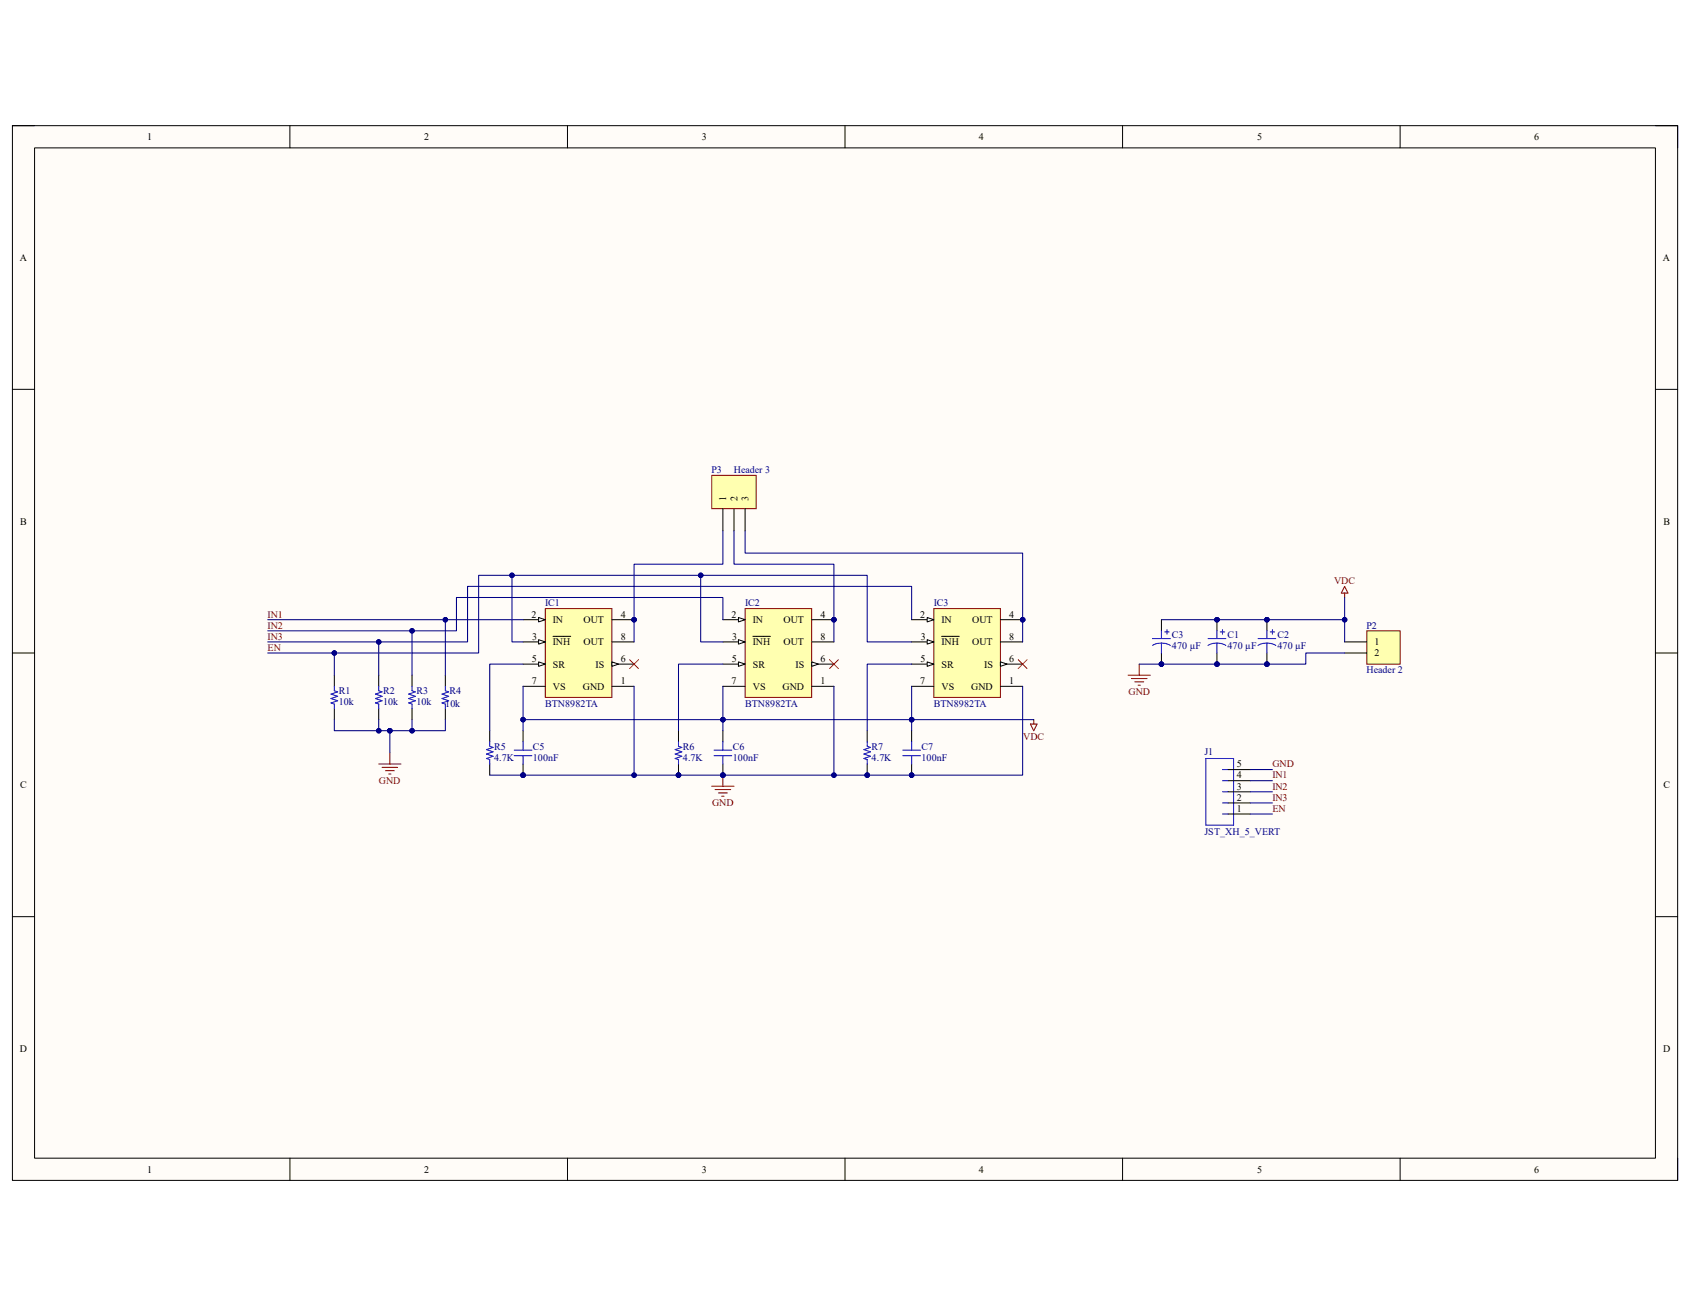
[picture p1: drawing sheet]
<svg xmlns="http://www.w3.org/2000/svg" width="279mm" height="216mm" viewBox="0 0 279 216" stroke-linecap="round" stroke-linejoin="round" font-family="sans-serif">
<path d="M2.1 20.8h275.3v174.3h-275.3z" fill-rule="evenodd" fill="#fffcf8"/>
<path d="M2.1 20.8h275.3v174.3h-275.3z" fill="none" stroke="#000" stroke-width=".17"/>
<path d="M5.7 24.4h268v167.1h-268z" fill-rule="evenodd" fill="#fffcf8"/>
<g fill="none" stroke="#000" stroke-width=".17">
<path d="M2 20.8h3.7M5.7 24.4h268v167.1h-268zM47.9 20.8v3.6M93.8 20.8v3.6M139.7 20.8v3.6M185.6 20.8v3.6M231.5 20.8v3.6M273.7 20.8h3.7v3.6M2 64.4h3.7M273.7 64.4h3.7M2 107.9h3.7M273.7 107.9h3.7"/>
<path d="M2 151.5h3.7M273.7 151.5h3.7M47.9 191.5v3.6M93.8 191.5v3.6M139.7 191.5v3.6M185.6 191.5v3.6M231.5 191.5v3.6M277.4 191.5v3.6"/>
</g>
<path d="M226 104.3h5.5v5.5h-5.5z" fill-rule="evenodd" fill="#ffffb0"/>
<path d="M186.5 111.6h3.7M187.1 112.2h2.5M187.6 112.7h1.5M188.2 113.3h.3M188.3 109.8v1.8M226 104.3h5.5v5.5h-5.5zM62.6 126.3h3.7M63.2 126.9h2.5M63.7 127.4h1.5M64.3 128h.3M64.5 124.5v1.8" fill="none" stroke="#800000" stroke-width=".17"/>
<path d="M222.3 106.1h3.7M222.3 107.9h3.7" fill="none" stroke="#000" stroke-width=".17"/>
<path d="M104.1 109.1l1.5 1.4M105.6 109.1l-1.5 1.4M137.1 109.1l1.5 1.4M138.6 109.1l-1.5 1.4M168.3 109.1l1.5 1.4M169.8 109.1l-1.5 1.4" fill="none" stroke="#f00" stroke-width=".17"/>
<circle cx="104.8" cy="102.4" r=".37" fill="#000080"/>
<circle cx="104.8" cy="102.4" r=".37" fill="none" stroke="#000080" stroke-width=".17"/>
<path d="M90.1 100.6h11.1v14.7h-11.1z" fill-rule="evenodd" fill="#ffffb0"/>
<path d="M90.1 100.6h11.1v14.7h-11.1z" fill="none" stroke="#800000" stroke-width=".17"/>
<path d="M86.5 102.4h3.6M101.2 113.5h3.6" fill="none" stroke="#000" stroke-width=".17"/>
<path d="M89 102.1l1.1 .3-1.1 .4z" fill="#f8fcff"/>
<path d="M86.5 106.1h3.6M89 102.1l1.1 .3-1.1 .4z" fill="none" stroke="#000" stroke-width=".17"/>
<path d="M89 105.7l1.1 .4-1.1 .4z" fill="#f8fcff"/>
<path d="M89 105.7l1.1 .4-1.1 .4zM91.4 105.2h2.9M101.2 102.4h3.6" fill="none" stroke="#000" stroke-width=".17"/>
<circle cx="104.8" cy="102.4" r=".37" fill="#000080"/>
<circle cx="104.8" cy="102.4" r=".37" fill="none" stroke="#000080" stroke-width=".17"/>
<path d="M86.5 109.8h3.6" fill="none" stroke="#000" stroke-width=".17"/>
<path d="M89 109.4l1.1 .4-1.1 .4z" fill="#f8fcff"/>
<path d="M89 109.4l1.1 .4-1.1 .4zM101.2 109.8h3.6" fill="none" stroke="#000" stroke-width=".17"/>
<path d="M101.2 109.4l1.1 .4-1.1 .4z" fill="#f8fcff"/>
<path d="M86.5 113.5h3.6M101.2 109.4l1.1 .4-1.1 .4zM101.2 106.1h3.6" fill="none" stroke="#000" stroke-width=".17"/>
<circle cx="137.9" cy="102.4" r=".37" fill="#000080"/>
<circle cx="137.9" cy="102.4" r=".37" fill="none" stroke="#000080" stroke-width=".17"/>
<path d="M123.2 100.6h11v14.7h-11z" fill-rule="evenodd" fill="#ffffb0"/>
<path d="M123.2 100.6h11v14.7h-11z" fill="none" stroke="#800000" stroke-width=".17"/>
<path d="M119.5 102.4h3.7M134.2 113.5h3.7" fill="none" stroke="#000" stroke-width=".17"/>
<path d="M122.1 102.1l1.1 .3-1.1 .4z" fill="#f8fcff"/>
<path d="M119.5 106.1h3.7M122.1 102.1l1.1 .3-1.1 .4z" fill="none" stroke="#000" stroke-width=".17"/>
<path d="M122.1 105.7l1.1 .4-1.1 .4z" fill="#f8fcff"/>
<path d="M122.1 105.7l1.1 .4-1.1 .4zM124.5 105.2h2.9M134.2 102.4h3.7" fill="none" stroke="#000" stroke-width=".17"/>
<circle cx="137.9" cy="102.4" r=".37" fill="#000080"/>
<circle cx="137.9" cy="102.4" r=".37" fill="none" stroke="#000080" stroke-width=".17"/>
<path d="M119.5 109.8h3.7" fill="none" stroke="#000" stroke-width=".17"/>
<path d="M122.1 109.4l1.1 .4-1.1 .4z" fill="#f8fcff"/>
<path d="M122.1 109.4l1.1 .4-1.1 .4zM134.2 109.8h3.7" fill="none" stroke="#000" stroke-width=".17"/>
<path d="M134.2 109.4l1.1 .4-1.1 .4z" fill="#f8fcff"/>
<path d="M119.5 113.5h3.7M134.2 109.4l1.1 .4-1.1 .4zM134.2 106.1h3.7" fill="none" stroke="#000" stroke-width=".17"/>
<circle cx="169.1" cy="102.4" r=".37" fill="#000080"/>
<circle cx="169.1" cy="102.4" r=".37" fill="none" stroke="#000080" stroke-width=".17"/>
<path d="M154.4 100.6h11v14.7h-11z" fill-rule="evenodd" fill="#ffffb0"/>
<path d="M154.4 100.6h11v14.7h-11z" fill="none" stroke="#800000" stroke-width=".17"/>
<path d="M150.7 102.4h3.7M165.4 113.5h3.7" fill="none" stroke="#000" stroke-width=".17"/>
<path d="M153.3 102.1l1.1 .3-1.1 .4z" fill="#f8fcff"/>
<path d="M150.7 106.1h3.7M153.3 102.1l1.1 .3-1.1 .4z" fill="none" stroke="#000" stroke-width=".17"/>
<path d="M153.3 105.7l1.1 .4-1.1 .4z" fill="#f8fcff"/>
<path d="M153.3 105.7l1.1 .4-1.1 .4zM155.7 105.2h2.9M165.4 102.4h3.7" fill="none" stroke="#000" stroke-width=".17"/>
<circle cx="169.1" cy="102.4" r=".37" fill="#000080"/>
<circle cx="169.1" cy="102.4" r=".37" fill="none" stroke="#000080" stroke-width=".17"/>
<path d="M150.7 109.8h3.7" fill="none" stroke="#000" stroke-width=".17"/>
<path d="M153.3 109.4l1.1 .4-1.1 .4z" fill="#f8fcff"/>
<path d="M153.3 109.4l1.1 .4-1.1 .4zM165.4 109.8h3.7" fill="none" stroke="#000" stroke-width=".17"/>
<path d="M165.4 109.4l1.1 .4-1.1 .4z" fill="#f8fcff"/>
<path d="M150.7 113.5h3.7M165.4 109.4l1.1 .4-1.1 .4zM165.4 106.1h3.7" fill="none" stroke="#000" stroke-width=".17"/>
<path d="M117.7 78.6h7.3v5.5h-7.3z" fill-rule="evenodd" fill="#ffffb0"/>
<path d="M117.7 78.6h7.3v5.5h-7.3z" fill="none" stroke="#800000" stroke-width=".17"/>
<path d="M119.5 84.1v3.7M121.3 84.1v3.7M123.2 84.1v3.7" fill="none" stroke="#000" stroke-width=".17"/>
<circle cx="143.4" cy="128.1" r=".37" fill="#000080"/>
<circle cx="143.4" cy="128.1" r=".37" fill="none" stroke="#000080" stroke-width=".17"/>
<path d="M143.4 120.8v1.8M143.4 126.3v1.8" fill="none" stroke="#000" stroke-width=".17"/>
<circle cx="143.4" cy="128.1" r=".37" fill="#000080"/>
<circle cx="143.4" cy="128.1" r=".37" fill="none" stroke="#000080" stroke-width=".17"/>
<path d="M143.4 122.6v.8l.5 .2-1.1 .3 1.1 .4-1.1 .4 1.1 .3-1.1 .4 .6 .2v.7" fill="none" stroke="#00f" stroke-width=".17"/>
<circle cx="112.2" cy="128.1" r=".37" fill="#000080"/>
<circle cx="112.2" cy="128.1" r=".37" fill="none" stroke="#000080" stroke-width=".17"/>
<path d="M112.2 120.8v1.8M112.2 126.3v1.8" fill="none" stroke="#000" stroke-width=".17"/>
<circle cx="112.2" cy="128.1" r=".37" fill="#000080"/>
<circle cx="112.2" cy="128.1" r=".37" fill="none" stroke="#000080" stroke-width=".17"/>
<path d="M55.3 113.5v.7l.5 .2-1.1 .3 1.1 .4-1.1 .4 1.1 .3-1.1 .4 .6 .2v.7M62.6 113.5v.7l.6 .2-1.1 .3 1.1 .4-1.1 .4 1.1 .3-1.1 .4 .5 .2v.7M68.1 113.5v.7l.6 .2-1.1 .3 1.1 .4-1.1 .4 1.1 .3-1.1 .4 .5 .2v.7M73.6 113.5v.7l.6 .2-1.1 .3 1.1 .4-1.1 .4 1.1 .3-1.1 .4 .5 .2v.7M81 122.6v.8l.5 .2-1.1 .3 1.1 .4-1.1 .4 1.1 .3-1.1 .4 .6 .2v.7M112.2 122.6v.8l.5 .2-1.1 .3 1.1 .4-1.1 .4 1.1 .3-1.1 .4 .6 .2v.7" fill="none" stroke="#00f" stroke-width=".17"/>
<path d="M55.3 111.6v1.9M55.3 117.1v1.9M62.6 111.6v1.9M62.6 117.1v1.9M68.1 111.6v1.9M68.1 117.1v1.9M73.6 111.6v1.9M73.6 117.1v1.9M81 120.8v1.8M81 126.3v1.8" fill="none" stroke="#000" stroke-width=".17"/>
<path d="M222.3 96.9l.6 1.1h-1.1zM222.3 98v.8M170.4 119.7h1.1l-.6 1.1zM170.9 119v.7" fill="none" stroke="#800000" stroke-width=".17"/>
<circle cx="86.5" cy="128.1" r=".37" fill="#000080"/>
<circle cx="86.5" cy="128.1" r=".37" fill="none" stroke="#000080" stroke-width=".17"/>
<path d="M86.5 126.3v1.8" fill="none" stroke="#000" stroke-width=".17"/>
<circle cx="86.5" cy="128.1" r=".37" fill="#000080"/>
<circle cx="86.5" cy="128.1" r=".37" fill="none" stroke="#000080" stroke-width=".17"/>
<path d="M86.5 120.8v1.8" fill="none" stroke="#000" stroke-width=".17"/>
<path d="M85 124h2.9M85 124.9h2.9M86.5 122.6v1.4M86.5 124.9v1.4" fill="none" stroke="#00f" stroke-width=".17"/>
<circle cx="119.5" cy="128.1" r=".37" fill="#000080"/>
<circle cx="119.5" cy="128.1" r=".37" fill="none" stroke="#000080" stroke-width=".17"/>
<path d="M119.5 126.3v1.8" fill="none" stroke="#000" stroke-width=".17"/>
<circle cx="119.5" cy="128.1" r=".37" fill="#000080"/>
<circle cx="119.5" cy="128.1" r=".37" fill="none" stroke="#000080" stroke-width=".17"/>
<path d="M119.5 120.8v1.8" fill="none" stroke="#000" stroke-width=".17"/>
<path d="M118 124h3M118 124.9h3M119.5 122.6v1.4M119.5 124.9v1.4" fill="none" stroke="#00f" stroke-width=".17"/>
<circle cx="150.7" cy="128.1" r=".37" fill="#000080"/>
<circle cx="150.7" cy="128.1" r=".37" fill="none" stroke="#000080" stroke-width=".17"/>
<path d="M150.7 126.3v1.8" fill="none" stroke="#000" stroke-width=".17"/>
<circle cx="150.7" cy="128.1" r=".37" fill="#000080"/>
<circle cx="150.7" cy="128.1" r=".37" fill="none" stroke="#000080" stroke-width=".17"/>
<path d="M150.7 120.8v1.8" fill="none" stroke="#000" stroke-width=".17"/>
<path d="M149.2 124h3M149.2 124.9h3M150.7 122.6v1.4M150.7 124.9v1.4" fill="none" stroke="#00f" stroke-width=".17"/>
<path d="M117.7 130h3.6M118.2 130.5h2.6M118.8 131.1h1.4M119.3 131.6h.4M119.5 128.1v1.9" fill="none" stroke="#800000" stroke-width=".17"/>
<circle cx="119.5" cy="128.1" r=".37" fill="#000080"/>
<circle cx="119.5" cy="128.1" r=".37" fill="none" stroke="#000080" stroke-width=".17"/>
<circle cx="201.2" cy="109.8" r=".37" fill="#000080"/>
<circle cx="201.2" cy="109.8" r=".37" fill="none" stroke="#000080" stroke-width=".17"/>
<circle cx="201.2" cy="102.4" r=".37" fill="#000080"/>
<circle cx="201.2" cy="102.4" r=".37" fill="none" stroke="#000080" stroke-width=".17"/>
<path d="M201.2 107.9v1.9" fill="none" stroke="#000" stroke-width=".17"/>
<circle cx="201.2" cy="109.8" r=".37" fill="#000080"/>
<circle cx="201.2" cy="109.8" r=".37" fill="none" stroke="#000080" stroke-width=".17"/>
<path d="M201.2 102.4v1.9" fill="none" stroke="#000" stroke-width=".17"/>
<circle cx="201.2" cy="102.4" r=".37" fill="#000080"/>
<circle cx="201.2" cy="102.4" r=".37" fill="none" stroke="#000080" stroke-width=".17"/>
<path d="M199.7 106.7a2.89 2.89 0 0 1 3 0M199.7 105.6h3M201.2 104.3v1.3M201.2 106.3v1.6M201.7 104.5h.8M202.1 104.1v.7" fill="none" stroke="#00f" stroke-width=".17"/>
<circle cx="209.5" cy="109.8" r=".37" fill="#000080"/>
<circle cx="209.5" cy="109.8" r=".37" fill="none" stroke="#000080" stroke-width=".17"/>
<circle cx="209.5" cy="102.4" r=".37" fill="#000080"/>
<circle cx="209.5" cy="102.4" r=".37" fill="none" stroke="#000080" stroke-width=".17"/>
<path d="M209.5 107.9v1.9" fill="none" stroke="#000" stroke-width=".17"/>
<circle cx="209.5" cy="109.8" r=".37" fill="#000080"/>
<circle cx="209.5" cy="109.8" r=".37" fill="none" stroke="#000080" stroke-width=".17"/>
<path d="M209.5 102.4v1.9" fill="none" stroke="#000" stroke-width=".17"/>
<circle cx="209.5" cy="102.4" r=".37" fill="#000080"/>
<circle cx="209.5" cy="102.4" r=".37" fill="none" stroke="#000080" stroke-width=".17"/>
<path d="M208 106.7a2.88 2.88 0 0 1 2.9 0M208 105.6h2.9M209.5 104.3v1.3M209.5 106.3v1.6M210 104.5h.7M210.4 104.1v.7M199.4 125.4h4.5v11h-4.5zM202.1 130.9h.9M202.1 132.7h.9M202.1 134.6h.9M202.1 127.2h.9M202.1 129.1h.9" fill="none" stroke="#00f" stroke-width=".17"/>
<path d="M203 134.6h3.7M203 132.7h3.7M203 130.9h3.7M203 129.1h3.7M203 127.2h3.7" fill="none" stroke="#000" stroke-width=".17"/>
<circle cx="192" cy="109.8" r=".37" fill="#000080"/>
<circle cx="192" cy="109.8" r=".37" fill="none" stroke="#000080" stroke-width=".17"/>
<path d="M192 107.9v1.9" fill="none" stroke="#000" stroke-width=".17"/>
<circle cx="192" cy="109.8" r=".37" fill="#000080"/>
<g fill="none" stroke="#000080" stroke-width=".17">
<path d="M115.8 95.1v11h3.7M86.5 109.8h-5.5v11M150.7 109.8h-7.3v11"/>
<circle cx="192" cy="109.8" r=".37"/>
</g>
<path d="M192 102.4v1.9" fill="none" stroke="#000" stroke-width=".17"/>
<path d="M190.5 106.7a2.89 2.89 0 0 1 3 0M190.5 105.6h3M192 104.3v1.3M192 106.3v1.6M192.6 104.5h.7M192.9 104.1v.7" fill="none" stroke="#00f" stroke-width=".17"/>
<circle cx="115.8" cy="95.1" r=".37" fill="#000080"/>
<g fill="none" stroke="#000080" stroke-width=".17">
<path d="M84.6 95.1v11h1.9"/>
<circle cx="115.8" cy="95.1" r=".37"/>
</g>
<circle cx="84.6" cy="95.1" r=".37" fill="#000080"/>
<g fill="none" stroke="#000080" stroke-width=".17">
<path d="M119.5 87.8v5.5h-14.7v12.8"/>
<circle cx="84.6" cy="95.1" r=".37"/>
</g>
<circle cx="104.8" cy="102.4" r=".37" fill="#000080"/>
<g fill="none" stroke="#000080" stroke-width=".17">
<path d="M137.9 113.5v14.6"/>
<circle cx="104.8" cy="102.4" r=".37"/>
</g>
<circle cx="137.9" cy="128.1" r=".37" fill="#000080"/>
<g fill="none" stroke="#000080" stroke-width=".17">
<path d="M104.8 113.5v14.6"/>
<circle cx="137.9" cy="128.1" r=".37"/>
</g>
<circle cx="104.8" cy="128.1" r=".37" fill="#000080"/>
<g fill="none" stroke="#000080" stroke-width=".17">
<path d="M121.3 87.8v5.5h16.6v12.8"/>
<circle cx="104.8" cy="128.1" r=".37"/>
</g>
<circle cx="137.9" cy="102.4" r=".37" fill="#000080"/>
<g fill="none" stroke="#000080" stroke-width=".17">
<path d="M64.5 120.8v3.7"/>
<circle cx="137.9" cy="102.4" r=".37"/>
</g>
<circle cx="64.4" cy="120.8" r=".37" fill="#000080"/>
<g fill="none" stroke="#000080" stroke-width=".17">
<path d="M86.5 113.5v5.5h33v-5.5"/>
<circle cx="64.4" cy="120.8" r=".37"/>
</g>
<circle cx="86.5" cy="119" r=".37" fill="#000080"/>
<circle cx="86.5" cy="119" r=".37" fill="none" stroke="#000080" stroke-width=".17"/>
<circle cx="119.5" cy="119" r=".37" fill="#000080"/>
<g fill="none" stroke="#000080" stroke-width=".17">
<path d="M123.2 87.8v3.6h45.9v14.7"/>
<circle cx="119.5" cy="119" r=".37"/>
</g>
<circle cx="169.1" cy="102.4" r=".37" fill="#000080"/>
<g fill="none" stroke="#000080" stroke-width=".17">
<path d="M150.7 113.5v5.5"/>
<circle cx="169.1" cy="102.4" r=".37"/>
</g>
<circle cx="150.7" cy="119" r=".37" fill="#000080"/>
<g fill="none" stroke="#000080" stroke-width=".17">
<path d="M68.1 119v1.8M119.5 109.8h-7.3v11"/>
<circle cx="150.7" cy="119" r=".37"/>
</g>
<circle cx="68.1" cy="120.8" r=".37" fill="#000080"/>
<g fill="none" stroke="#000080" stroke-width=".17">
<path d="M119.5 119v1.8"/>
<circle cx="68.1" cy="120.8" r=".37"/>
</g>
<circle cx="119.5" cy="119" r=".37" fill="#000080"/>
<g fill="none" stroke="#000080" stroke-width=".17">
<path d="M150.7 119v1.8"/>
<circle cx="119.5" cy="119" r=".37"/>
</g>
<circle cx="150.7" cy="119" r=".37" fill="#000080"/>
<g fill="none" stroke="#000080" stroke-width=".17">
<path d="M86.5 119v1.8"/>
<circle cx="150.7" cy="119" r=".37"/>
</g>
<circle cx="86.5" cy="119" r=".37" fill="#000080"/>
<g fill="none" stroke="#000080" stroke-width=".17">
<path d="M81 128.1h5.5"/>
<circle cx="86.5" cy="119" r=".37"/>
</g>
<circle cx="86.5" cy="128.1" r=".37" fill="#000080"/>
<g fill="none" stroke="#000080" stroke-width=".17">
<path d="M68.1 104.3v7.3"/>
<circle cx="86.5" cy="128.1" r=".37"/>
</g>
<circle cx="68.1" cy="104.3" r=".37" fill="#000080"/>
<g fill="none" stroke="#000080" stroke-width=".17">
<path d="M73.6 102.4v9.2"/>
<circle cx="68.1" cy="104.3" r=".37"/>
</g>
<circle cx="73.6" cy="102.4" r=".37" fill="#000080"/>
<g fill="none" stroke="#000080" stroke-width=".17">
<path d="M55.3 107.9v3.7"/>
<circle cx="73.6" cy="102.4" r=".37"/>
</g>
<circle cx="55.3" cy="108" r=".37" fill="#000080"/>
<g fill="none" stroke="#000080" stroke-width=".17">
<path d="M62.6 119v1.8"/>
<circle cx="55.3" cy="108" r=".37"/>
</g>
<circle cx="62.6" cy="120.8" r=".37" fill="#000080"/>
<g fill="none" stroke="#000080" stroke-width=".17">
<path d="M62.6 106.1v5.5"/>
<circle cx="62.6" cy="120.8" r=".37"/>
</g>
<circle cx="62.6" cy="106.1" r=".37" fill="#000080"/>
<g fill="none" stroke="#000080" stroke-width=".17">
<path d="M222.3 107.9h-6.4v1.9h-27.6M206.7 127.2h3.7M206.7 129.1h3.7M206.7 130.9h3.7M206.7 132.7h3.7M206.7 134.6h3.7"/>
<circle cx="62.6" cy="106.1" r=".37"/>
</g>
<circle cx="192" cy="109.8" r=".37" fill="#000080"/>
<circle cx="192" cy="109.8" r=".37" fill="none" stroke="#000080" stroke-width=".17"/>
<circle cx="201.2" cy="109.8" r=".37" fill="#000080"/>
<circle cx="201.2" cy="109.8" r=".37" fill="none" stroke="#000080" stroke-width=".17"/>
<circle cx="209.5" cy="109.8" r=".37" fill="#000080"/>
<g fill="none" stroke="#000080" stroke-width=".17">
<path d="M192 102.4h30.3"/>
<circle cx="209.5" cy="109.8" r=".37"/>
</g>
<circle cx="222.3" cy="102.4" r=".37" fill="#000080"/>
<circle cx="222.3" cy="102.4" r=".37" fill="none" stroke="#000080" stroke-width=".17"/>
<circle cx="209.5" cy="102.4" r=".37" fill="#000080"/>
<circle cx="209.5" cy="102.4" r=".37" fill="none" stroke="#000080" stroke-width=".17"/>
<circle cx="201.2" cy="102.4" r=".37" fill="#000080"/>
<g fill="none" stroke="#000080" stroke-width=".17">
<path d="M150.7 106.1h-7.3v-11h-64.3v12.8h-34.8"/>
<circle cx="201.2" cy="102.4" r=".37"/>
</g>
<circle cx="55.3" cy="108" r=".37" fill="#000080"/>
<circle cx="55.3" cy="108" r=".37" fill="none" stroke="#000080" stroke-width=".17"/>
<circle cx="84.6" cy="95.1" r=".37" fill="#000080"/>
<circle cx="84.6" cy="95.1" r=".37" fill="none" stroke="#000080" stroke-width=".17"/>
<circle cx="115.8" cy="95.1" r=".37" fill="#000080"/>
<g fill="none" stroke="#000080" stroke-width=".17">
<path d="M150.7 102.4v-5.5h-73.4v9.2h-33"/>
<circle cx="115.8" cy="95.1" r=".37"/>
</g>
<circle cx="62.6" cy="106.1" r=".37" fill="#000080"/>
<g fill="none" stroke="#000080" stroke-width=".17">
<path d="M119.5 102.4v-3.6h-44v5.5h-31.2"/>
<circle cx="62.6" cy="106.1" r=".37"/>
</g>
<circle cx="68.1" cy="104.3" r=".37" fill="#000080"/>
<g fill="none" stroke="#000080" stroke-width=".17">
<path d="M44.3 102.4h42.2"/>
<circle cx="68.1" cy="104.3" r=".37"/>
</g>
<circle cx="73.6" cy="102.4" r=".37" fill="#000080"/>
<g fill="none" stroke="#000080" stroke-width=".17">
<path d="M55.3 119v1.8h9.2"/>
<circle cx="73.6" cy="102.4" r=".37"/>
</g>
<circle cx="62.6" cy="120.8" r=".37" fill="#000080"/>
<circle cx="62.6" cy="120.8" r=".37" fill="none" stroke="#000080" stroke-width=".17"/>
<circle cx="64.4" cy="120.8" r=".37" fill="#000080"/>
<g fill="none" stroke="#000080" stroke-width=".17">
<path d="M73.6 119v1.8h-9.1"/>
<circle cx="64.4" cy="120.8" r=".37"/>
</g>
<circle cx="64.4" cy="120.8" r=".37" fill="#000080"/>
<circle cx="64.4" cy="120.8" r=".37" fill="none" stroke="#000080" stroke-width=".17"/>
<circle cx="68.1" cy="120.8" r=".37" fill="#000080"/>
<g fill="none" stroke="#000080" stroke-width=".17">
<path d="M86.5 128.1h25.7"/>
<circle cx="68.1" cy="120.8" r=".37"/>
</g>
<circle cx="86.5" cy="128.1" r=".37" fill="#000080"/>
<circle cx="86.5" cy="128.1" r=".37" fill="none" stroke="#000080" stroke-width=".17"/>
<circle cx="104.8" cy="128.1" r=".37" fill="#000080"/>
<circle cx="104.8" cy="128.1" r=".37" fill="none" stroke="#000080" stroke-width=".17"/>
<circle cx="112.2" cy="128.1" r=".37" fill="#000080"/>
<g fill="none" stroke="#000080" stroke-width=".17">
<path d="M169.1 113.5v14.6h-56.9"/>
<circle cx="112.2" cy="128.1" r=".37"/>
</g>
<circle cx="112.2" cy="128.1" r=".37" fill="#000080"/>
<circle cx="112.2" cy="128.1" r=".37" fill="none" stroke="#000080" stroke-width=".17"/>
<circle cx="119.5" cy="128.1" r=".37" fill="#000080"/>
<circle cx="119.5" cy="128.1" r=".37" fill="none" stroke="#000080" stroke-width=".17"/>
<circle cx="137.9" cy="128.1" r=".37" fill="#000080"/>
<circle cx="137.9" cy="128.1" r=".37" fill="none" stroke="#000080" stroke-width=".17"/>
<circle cx="143.4" cy="128.1" r=".37" fill="#000080"/>
<circle cx="143.4" cy="128.1" r=".37" fill="none" stroke="#000080" stroke-width=".17"/>
<circle cx="150.7" cy="128.1" r=".37" fill="#000080"/>
<g fill="none" stroke="#000080" stroke-width=".17">
<path d="M119.5 119h51.4"/>
<circle cx="150.7" cy="128.1" r=".37"/>
</g>
<circle cx="119.5" cy="119" r=".37" fill="#000080"/>
<circle cx="119.5" cy="119" r=".37" fill="none" stroke="#000080" stroke-width=".17"/>
<circle cx="150.7" cy="119" r=".37" fill="#000080"/>
<g fill="none" stroke="#000080" stroke-width=".17">
<path d="M222.3 98.8v7.3"/>
<circle cx="150.7" cy="119" r=".37"/>
</g>
<circle cx="222.3" cy="102.4" r=".37" fill="#000080"/>
<circle cx="222.3" cy="102.4" r=".37" fill="none" stroke="#000080" stroke-width=".17"/>
<g font-size="1.7">
<text x="24.3" y="23.2">1</text>
<text x="70.1" y="23.2">2</text>
<text x="116" y="23.2">3</text>
<text x="161.8" y="23.2">4</text>
<text x="207.8" y="23.2">5</text>
<text x="253.6" y="23.2">6</text>
<text x="3.3" y="43.1">A</text>
<text x="274.9" y="43.1">A</text>
<text x="120.1" y="82.8" transform="rotate(-90 120.1 82.8)">1</text>
<text x="121.9" y="82.8" transform="rotate(-90 121.9 82.8)">2</text>
<text x="123.7" y="82.8" transform="rotate(-90 123.7 82.8)">3</text>
<text x="3.3" y="86.7">B</text>
<text x="275" y="86.7">B</text>
<text x="87.9" y="102.1">2</text>
<text x="88" y="105.7">3</text>
<text x="91.4" y="103">IN</text>
<text x="91.4" y="106.7">INH</text>
<text x="96.5" y="103">OUT</text>
<text x="96.5" y="106.7">OUT</text>
<text x="102.6" y="102.1">4</text>
<text x="102.6" y="105.7">8</text>
<text x="120.9" y="102.1">2</text>
<text x="121" y="105.7">3</text>
<text x="124.5" y="103">IN</text>
<text x="124.5" y="106.7">INH</text>
<text x="129.5" y="103">OUT</text>
<text x="129.5" y="106.7">OUT</text>
<text x="135.6" y="102.1">4</text>
<text x="135.6" y="105.7">8</text>
<text x="152.1" y="102.1">2</text>
<text x="152.2" y="105.7">3</text>
<text x="155.7" y="103">IN</text>
<text x="155.7" y="106.7">INH</text>
<text x="160.7" y="103">OUT</text>
<text x="160.7" y="106.7">OUT</text>
<text x="166.8" y="102.1">4</text>
<text x="166.8" y="105.7">8</text>
<text x="227.2" y="106.7">1</text>
<text x="87.9" y="109.4">5</text>
<text x="87.9" y="113.1">7</text>
<text x="91.4" y="110.4">SR</text>
<text x="98.5" y="110.4">IS</text>
<text x="102.6" y="113.1">1</text>
<text x="102.6" y="109.4">6</text>
<text x="120.9" y="113.1">7</text>
<text x="121" y="109.4">5</text>
<text x="124.5" y="110.4">SR</text>
<text x="131.5" y="110.4">IS</text>
<text x="135.6" y="113.1">1</text>
<text x="135.6" y="109.4">6</text>
<text x="152.1" y="113.1">7</text>
<text x="152.2" y="109.4">5</text>
<text x="155.7" y="110.4">SR</text>
<text x="162.7" y="110.4">IS</text>
<text x="166.8" y="113.1">1</text>
<text x="166.8" y="109.4">6</text>
<text x="227.2" y="108.5">2</text>
<text x="91.4" y="114">VS</text>
<text x="96.4" y="114">GND</text>
<text x="124.5" y="114">VS</text>
<text x="129.4" y="114">GND</text>
<text x="155.7" y="114">VS</text>
<text x="160.6" y="114">GND</text>
<text x="3.3" y="130.3">C</text>
<text x="204.5" y="130.6">3</text>
<text x="204.5" y="128.7">4</text>
<text x="204.5" y="126.9">5</text>
<text x="275" y="130.3">C</text>
<text x="204.5" y="134.2">1</text>
<text x="204.5" y="132.4">2</text>
<text x="3.3" y="173.9">D</text>
<text x="275" y="173.9">D</text>
<text x="24.3" y="193.8">1</text>
<text x="70.1" y="193.8">2</text>
<text x="116" y="193.8">3</text>
<text x="161.8" y="193.8">4</text>
<text x="207.8" y="193.8">5</text>
<text x="253.6" y="193.8">6</text>
</g>
<g font-size="1.7" fill="#000080">
<text x="117.6" y="78.2">P3</text>
<text x="121.3" y="78.2">Header 3</text>
<text x="90.1" y="100.2">IC1</text>
<text x="123.2" y="100.2">IC2</text>
<text x="154.4" y="100.2">IC3</text>
<text x="193.8" y="107.2">470 µF</text>
<text x="193.8" y="105.4">C3</text>
<text x="202.9" y="107.2">470 µF</text>
<text x="202.9" y="105.4">C1</text>
<text x="211.2" y="107.2">470 µF</text>
<text x="211.2" y="105.4">C2</text>
<text x="225.9" y="103.9">P2</text>
<text x="225.9" y="111.3">Header 2</text>
<text x="56" y="114.8">R1</text>
<text x="56" y="116.6">10k</text>
<text x="63.3" y="114.8">R2</text>
<text x="63.3" y="116.6">10k</text>
<text x="68.8" y="114.8">R3</text>
<text x="68.8" y="116.6">10k</text>
<text x="73.6" y="116.8">10k</text>
<text x="74.3" y="114.8">R4</text>
<text x="90.1" y="116.8">BTN8982TA</text>
<text x="123.2" y="116.8">BTN8982TA</text>
<text x="154.4" y="116.8">BTN8982TA</text>
<text x="81.7" y="124">R5</text>
<text x="81.7" y="125.8">4.7K</text>
<text x="88.1" y="125.8">100nF</text>
<text x="88.1" y="124">C5</text>
<text x="112.9" y="124">R6</text>
<text x="112.9" y="125.8">4.7K</text>
<text x="121.2" y="125.8">100nF</text>
<text x="121.2" y="124">C6</text>
<text x="144.1" y="124">R7</text>
<text x="144.1" y="125.8">4.7K</text>
<text x="152.4" y="125.8">100nF</text>
<text x="152.4" y="124">C7</text>
<text x="199.1" y="124.8">J1</text>
<text x="199.1" y="138">JST_XH_5_VERT</text>
</g>
<g font-size="1.7" fill="#800000">
<text x="220.6" y="96.6">VDC</text>
<text x="44.2" y="102.1">IN1</text>
<text x="44.2" y="103.9">IN2</text>
<text x="44.2" y="105.7">IN3</text>
<text x="44.2" y="107.6">EN</text>
<text x="186.6" y="114.9">GND</text>
<text x="169.2" y="122.3">VDC</text>
<text x="62.7" y="129.6">GND</text>
<text x="210.4" y="126.9">GND</text>
<text x="210.4" y="128.7">IN1</text>
<text x="210.4" y="130.6">IN2</text>
<text x="117.7" y="133.3">GND</text>
<text x="210.4" y="132.4">IN3</text>
<text x="210.4" y="134.2">EN</text>
</g>
</svg>
